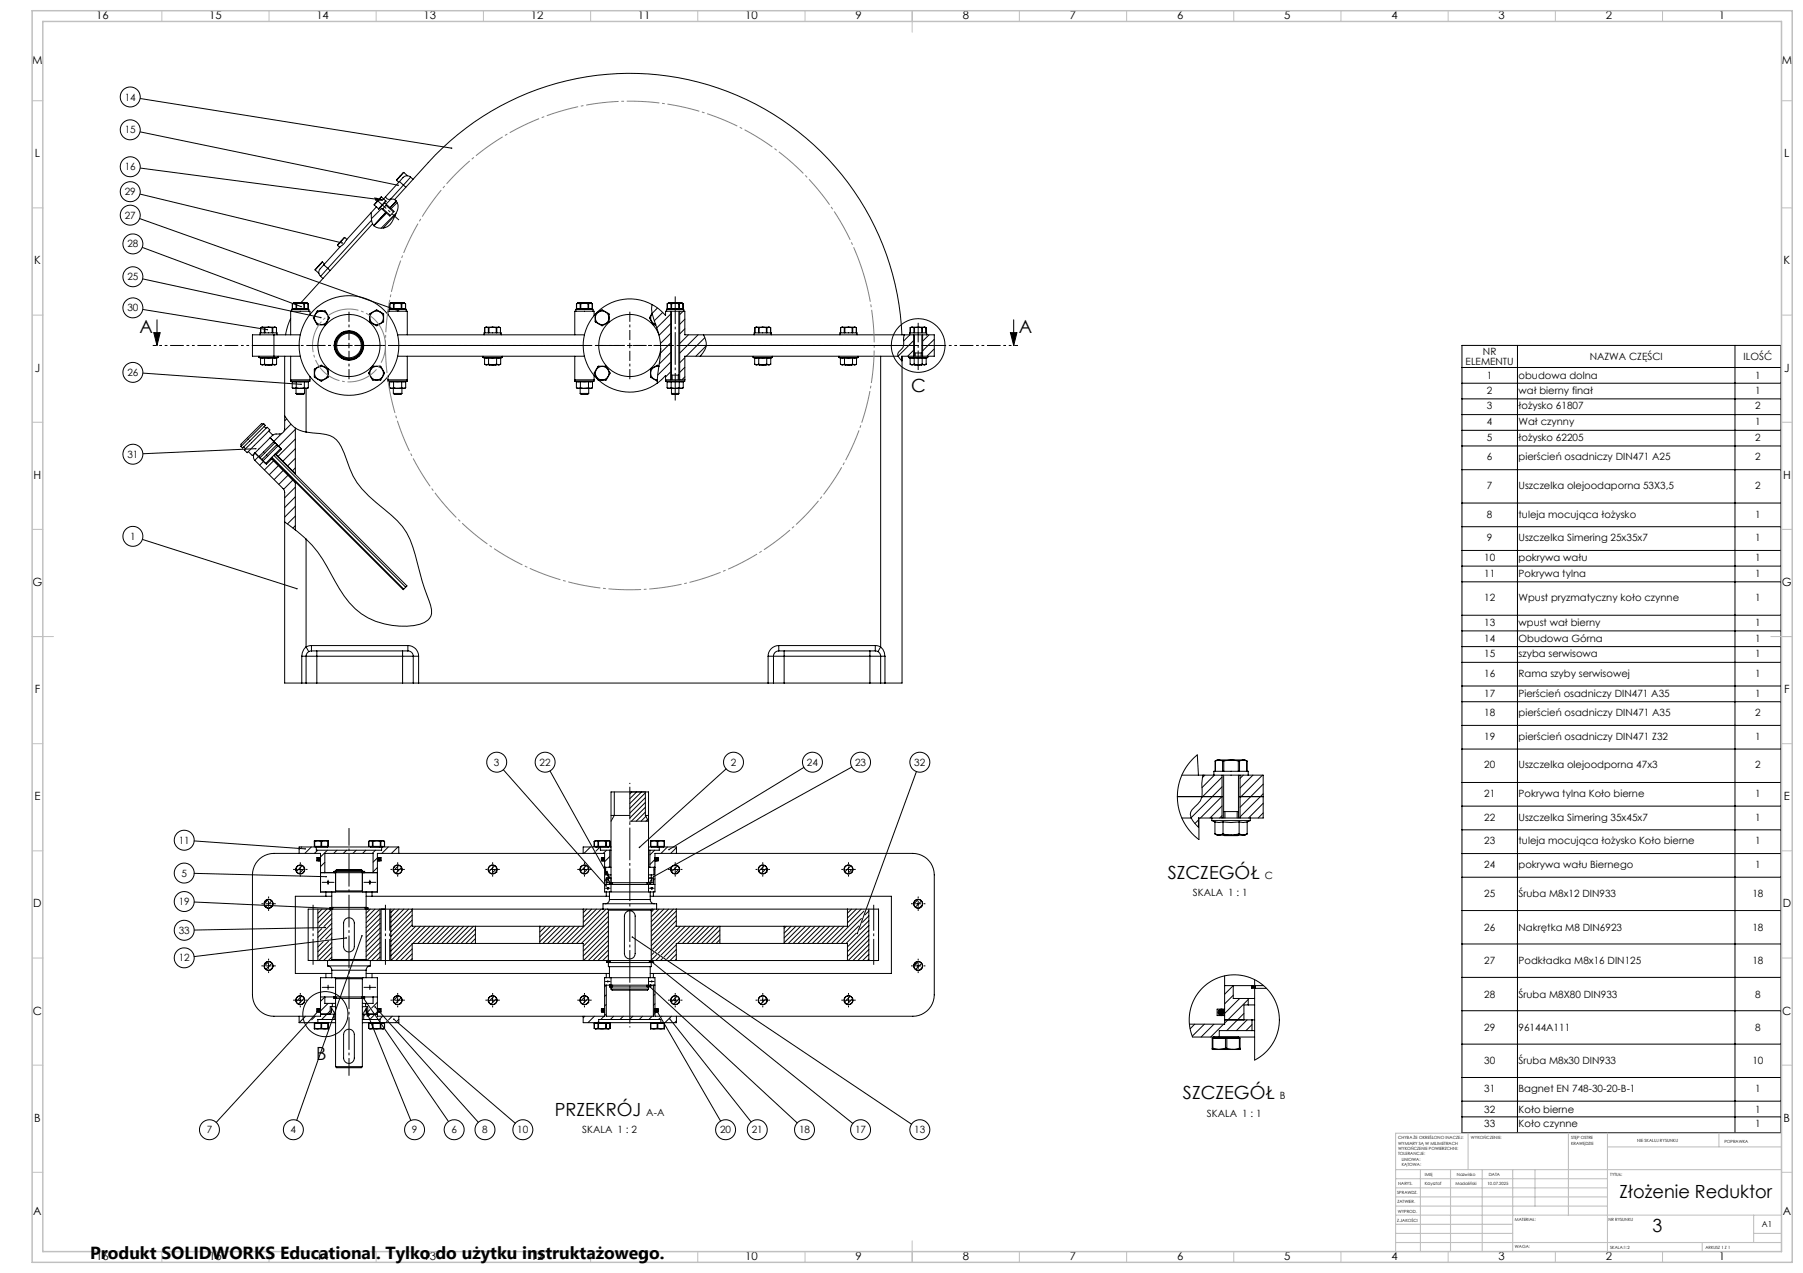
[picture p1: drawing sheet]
<svg xmlns="http://www.w3.org/2000/svg" width="841mm" height="594mm" viewBox="0 0 841 594" stroke-linecap="round" stroke-linejoin="round" font-family="sans-serif">
<g fill="none" stroke="#000" stroke-width=".47">
<path d="M65 46l146 23M65 62l121 24M65 78l114 15M65 91l95 22M173 99v4M175 96l1 1M175 92l4 1h-4zM176 97l-25 27M176 97h1M177 97l5 4 2-2-2-2M178 92l-3 4M178 97l-5 5"/>
<path d="M178 92l1 1M179 97l3 4M179 93l1 1M179 95l3 2M180 92l1 1h1M180 92l-1 1M180 94l-3 3M180 99l-6 6M180 96l4 3M180 95l-2 3M182 93h2M182 93l-2 2"/>
<path d="M184 93a251 251 0 0 1 26-27 127 127 0 0 1 134-21 127 127 0 0 1 77 111M184 93l1 1a7 7 0 0 1-1 8 6 6 0 0 1-4 4 6 6 0 0 1-6-2M185 99l-7 7M185 94l-3 3M185 84l1 1M185 95l-3 2M186 85l2 1M186 85l-6 7M187 82l-2 2M188 86l-6 7M188 86l1 1M188 80l-1 2"/>
<path d="M188 80l2 2M192 83a4 4 0 0 0-6 2M192 83l-4 3M192 83l1 1M65 102l121 43M66 115l74 28M157 115h1M161 111l-4 4M161 111l1 1M173 103l1 1M173 103l-20 22M174 104l-34 37"/>
<path d="M185 100l-6 6M67 130l83 18M147 126l2 2M150 129l1 1M150 122l-3 4M150 122l1 1M151 124a4 4 0 0 0-1 5M151 124l2 1M153 125l-3 4M153 125l1 1M67 144l58 10M72 155h3l-2 6z"/>
<path d="M73 149v12M121 156v-1h8v1M122 153h.1M122 153v2M122 153h3M122 153h1M123 153h1M123 153v2M124 153v2M125 153h-1M125 153h2M125 153h3"/>
<path d="M127 153h.1M127 153v2M128 156h-10v10h10M128 156v10M128 156h12M128 153h1M128 153h-1M129 153v2M129 153h.1M136 149l-3 7M136 145v-1h8v1M136 142h.1"/>
<path d="M136 144h.1M136 142h2M136 142v2M136 144h2M137 141h6M137 141h.1M137 141l-1 1M137 144h.1M137 144h6M138 142h.1M138 144h.1M138 142v2"/>
<path d="M138 142h4M138 144h4M142 142h.1M142 144h.1M142 142v2M142 142h2M142 144h2M143 144h.1M143 141l1 1M143 141h.1M144 142h.1M144 144h.1"/>
<path d="M144 142v2M145 147v-2h-9v11M148 145h4l2 3-2 4-4-1-2-3zM163 160v2M173 146l3-1 3 1v4l-3 2-3-2zM181 147v-2h9v11M181 145v-1h8v1M182 142h.1M182 142h2M182 142v2h2M182 141h7M182 141h.1"/>
<path d="M182 141v1M183 144h.1M183 144h5M184 142h.1M184 144h.1M184 142v2M184 142h3M184 144h3M185 156h88M187 142h.1M187 144h.1M187 142v2"/>
<path d="M187 142h2M187 144h2M188 144h.1M189 141v1M189 141h.1M189 142h.1M189 144h.1M189 142v2M226 156v-1h8v1M226 153h.1M226 153v2M227 153h1"/>
<path d="M227 153h3M227 153h-1M228 153h.1M228 153v2M230 153h1M230 153h-2M230 153h3M231 153h1M231 153v2M232 153v2M233 153h.1M233 153h-1"/>
<path d="M233 153v2M269 145v-1h8v1M269 142v2M269 142h.1M269 142h2M269 144h2M269 141h7M269 141h.1M270 141l-1 1M270 144h.1M270 144h5M271 142h.1"/>
<path d="M271 144h.1M271 142v2M271 142h3M271 144h3M274 144h1M274 142h1M274 142v2M275 142h1M275 142v2M275 144h1M275 144h.1M276 141v1"/>
<path d="M276 141h.1M276 142h.1M276 144h.1M276 142v2M277 147v-2h-9v11M278 147a22 22 0 0 0 1 30M278 146l3-1 3 1v4l-3 2-3-2zM294 160v2M304 142l6 5v-2h1M304 146l-1 2 2 3h1M304 142v4M304 142a22 22 0 0 0-26 4"/>
<path d="M304 146h.1M304 146a3 3 0 0 0 2 5M304 146l2 5M306 151l1 5M307 144l-3 2M307 156a15 15 0 0 0-23-6 15 15 0 0 0 3 24 15 15 0 0 0 21-11M307 156l1 7M309 146l-4 4M311 145v-1h8v1M311 145h8M311 142h.1M311 144h.1"/>
<path d="M311 142h2M311 142v2M311 144h2M312 141h6M312 141h.1M312 141l-1 1M312 144h.1M312 144h6M313 156l-5 4M313 151l-6 5M313 147l-7 6M313 145v32"/>
<path d="M313 142h.1M313 144h.1M313 142v2M313 142h4M313 144h4M317 142h.1M317 144h.1M317 142v2M317 145v32M317 142h2M317 144h2M318 144h.1"/>
<path d="M318 141l1 1M318 141h.1M319 142h.1M319 144h.1M319 142v2M319 145l-2 2M319 145v11h105M319 153l-2 3M319 149l-2 2M321 156l-4 4M326 156l-9 9M328 156a7 7 0 0 1-1 10"/>
<path d="M329 158l-9 8M352 156v-1h8v1M352 153h.1M352 153v2M353 153h1M353 153h3M353 153h-1M354 153h.1M354 153v2M356 153h1M356 153h3M356 153h-2"/>
<path d="M357 153h1M357 153v2M358 153v2M359 153h.1M359 153h-1M359 153v2M392 156v-1h8v1M392 153h.1M392 153v2M393 153h3M393 153h1M393 153h-1"/>
<path d="M394 153h.1M394 153v2M396 153h-2M396 153h1M396 153h3M397 153h1M397 153v2M398 153v2M399 153h.1M399 153h-1M399 153v2M422 156l-1 2a6 6 0 0 1-2 7v1"/>
<path d="M424 156v-1h8v1M424 156h8M424 156l-3 3M425 153h.1M425 153v2M425 153h3M425 153h1M426 159l-7 7M426 156v10M426 153h1M426 153v2M427 156v10"/>
<path d="M427 153v2M428 153h-1M428 153h2M428 153h3M430 153h.1M430 153v2M430 156v10M431 153h1M431 153h-1M432 153v2M432 153h.1M432 156h4v10h-3"/>
<path d="M433 156l-3 3M436 158l-6 6M471 155h3l-1 6zM473 149v12M67 174l73 5M118 161h22M121 167h1M121 167h9M121 166v1M122 167h1M122 170h.1M122 167v3"/>
<path d="M122 170h3M123 167h4M123 170h-1M123 170h2M123 167v3M124 170h3M125 170h3M127 167h2M127 170h-2M127 167v3M127 170h1M128 166h12"/>
<path d="M129 170h-1M129 167v3M130 167h-1M130 166v1M133 166v34a2.5 2.5 0 0 1-3 3h-3M136 178h.1M136 177h9M136 178h9M136 166v12M136 178h2M136 178v3M138 178h4"/>
<path d="M138 178v3M142 178h2M142 178v3M144 178v3M145 178h-1M145 176v2M147 172l3-2 3 2v4l-3 2-3-2zM162 161h2M174 171h4l1 3-2 3h-3l-2-3zM181 177h9M181 176v2M181 178h1"/>
<path d="M181 178h9M182 178h2M182 178v3M184 178h3M184 178v3M185 166h88M186 161h86M187 178h2M187 178v3M189 178v3M190 178h-1M190 166v12"/>
<path d="M225 167h1M225 167h9M225 166v1M226 167h2M226 170h1M226 167v3M227 170h3M228 167h4M228 170h-1M228 170h2M228 167v3M228 170h3"/>
<path d="M230 170h3M232 167h2M232 170h-2M232 167v3M232 170h1M234 170h-1M234 167v3M234 167h.1M234 166v1M268 178h1M268 178h9M268 166v12"/>
<path d="M269 178h2M269 178v3M271 178h3M271 178v3M274 178h2M274 178v3M276 178v3M277 178h-1M277 177v1M277 175v2h-9M279 171h4l2 3-2 3h-4l-2-3zM279 177a22 22 0 0 0 28 2"/>
<path d="M293 161h2M307 178h.1M307 177v2M307 171a3 3 0 0 0-3 3 3 3 0 0 0 3 3M307 171v6M307 171v-1l-4 2v4l4 2M307 171h.1M308 161h5M308 163l-1 8M310 177h.1M310 178h1M310 178v-3l-3 4"/>
<path d="M310 178h9M310 177h9M311 178h2M311 178v3M313 173l-3 3M313 169l-6 6M313 164l-6 6M313 160l-5 5M313 178h4M313 178v3M313 175h4M314 175v2"/>
<path d="M316 175v2M317 178h2M317 178v3M317 161h109M319 178v3M319 178h.1M319 177h.1M319 176l-1 1M319 171l-2 3M319 167l-2 2M329 161l-4 5M351 167h1"/>
<path d="M351 167h9M351 166v1M352 167h2M352 170h1M352 167v3M353 170h3M354 167h4M354 170h-1M354 170h2M354 167v3M354 170h3M356 170h3"/>
<path d="M358 167h2M358 170h-2M358 170h1M358 167v3M360 170h-1M360 167v3M360 167h.1M360 166v1M391 167h1M391 167h9M391 166v1M392 167h2"/>
<path d="M392 170h1M392 167v3M393 170h3M394 167h4M394 170h2M394 170h-1M394 167v3M394 170h3M396 170h3M398 167h2M398 170h-2M398 167v3"/>
<path d="M398 170h1M400 170h-1M400 167v3M400 167h.1M400 166v1M411 166v136M419 166l2 2v-2h3M419 166h-100v12M421 166v153h-8M424 167h1M424 166h9M424 167h9"/>
<path d="M424 166v1M425 167h1M425 170h.1M425 167v3M425 170h3M426 163l-3 3M426 167h4M426 170h-1M426 170h2M426 167v3M427 165h3M427 170h3"/>
<path d="M427 165v1M428 170h3M430 165v1M430 167h2M430 170h-2M430 167v3M430 170h1M430 161h6M432 170h-1M432 167v3M433 167h-1M433 166v1"/>
<path d="M436 163l-4 3M682 161h149v367h-149zM682 171h149M682 179h149M708 161v367M809 161v367M123 198l-11 10M123 198l1 1-11 10-1-1M123 198h-1l-10 9v1M123 199l1 1M133 194a14 14 0 0 0 10 8M134 195l-1 1"/>
<path d="M136 198l-4 3M136 181h1M137 181h3M138 200v21M138 181h.1M138 184h4M138 184h1h3M138 181v3M138 181h-1M138 181h2M140 181h3M142 181h-2"/>
<path d="M142 181h1M142 181v3M143 181v21M144 181h-1M182 181h1M183 181h2M183 181h.1M183 184h4M183 184h1h3M183 181v3M184 181h-1M184 181h1"/>
<path d="M185 181h3M187 181h-2M187 181h1M187 181v3M189 181h-1M269 181h1M270 181h3M271 181h.1M271 184h4M271 184h3h1M271 181v3M271 181h-1"/>
<path d="M271 181h2M273 181h2M274 181h-1M274 181h1M275 181v3M276 181h-1M311 181h1M312 181h3M313 181h-1M313 181h2M313 184h3h1M313 181v3"/>
<path d="M313 184h4M315 181h3M317 181v3M317 181h-2M317 181h1M319 181h-1M682 186h149M682 193h149M114 209h1M119 209l-52 3M121 203l4-4 1 2-11 10-1-1zM121 213l-2 2"/>
<path d="M121 213h.1M122 214l1 1M123 215l-2 2M125 201l2 2-9 10-2-2M126 204l5 6-2 2M127 214l61 61M127 214l-3 3-5-6a2.6 2.6 0 0 0 0 4l14 14v90h8M127 214l11 11M127 213l61 62M127 214h.1M127 206l1 1M128 215l-5 4"/>
<path d="M128 212l61 62M128 207l-7 7M128 212l62 61-1 1M129 212h.1M129 212l9 9M129 208h.1M129 207l-7 8M130 208l-7 7M130 217l-4 5M131 209l-7 7M131 202l-10 11M132 220l-4 4"/>
<path d="M138 218l-2 2M138 214l-4 3M138 209l-6 6M138 205l-8 8M138 200l-8 8M143 202h3a13 13 0 0 1 13 6l2 4a42 42 0 0 0 18 26 34 34 0 0 1 15 21l3 12 3 9a7 7 0 0 1-2 10 33 33 0 0 1-42-19l-3-7a48 48 0 0 0-10-12M682 201h149M682 208h149M682 219h149M134 222l-4 4M137 224l-5 4M138 225h.1"/>
<path d="M138 221h.1M138 236l-5 5M138 232l-5 5M138 227l-5 5M138 225v22M682 235h149M66 252l73 23M133 244l10 8M138 245l-1 1M138 241l-4 3M143 252v50M682 246h149"/>
<path d="M682 257h149M189 274l-1 1M682 264h149M682 271h149M682 287h149M682 294h149M141 306h2M141 319h2M141 306v13M143 306h5M143 319h5M143 302l-1 1-1 3"/>
<path d="M143 302l1 2M143 306v13M145 304a2.5 2.5 0 0 0-2 2M145 304h3M145 301v3M145 301l-2 1M145 301h45M148 304v2M148 306v13M148 306h40M148 319h40M148 304h40"/>
<path d="M188 304v2M188 306h5M188 319h5M188 304h2M188 306v13M190 304a2.4 2.4 0 0 1 3 2M190 301v3M190 301a5 5 0 0 1 5 5M193 306h2M193 319h2M193 306v13M195 319h163"/>
<path d="M195 306v13M358 306h3M358 319h3M358 306v13M361 306h5M361 319h5M361 306v13M363 304a2.4 2.4 0 0 0-2 2M363 304h3M363 301a5 5 0 0 0-5 5M363 301v3M363 301h45"/>
<path d="M366 304v2M366 306h40M366 319h40M366 304h40M366 306v13M406 304v2M406 306h5M406 304h2M406 319h5M406 306v13M408 304a2.5 2.5 0 0 1 3 2M408 301v3"/>
<path d="M408 301l3 1M411 302l1 2 1 2M411 306h2M411 302l-1 2M411 319h2M411 306v13M413 306v13M682 302h149M682 309h149M682 320h149M682 327h149M682 338h149"/>
<path d="M235 359l48 54M257 360l27 50M339 359l-41 36M375 358l-63 38M397 358l-92 51M567 355v5M567 355h.1M569 355h5M569 355h1M569 355h-2M570 355h1M570 355v5"/>
<path d="M571 355v5M574 355h-3M574 355h4M574 355h6M578 355h.1M578 355v5M580 355h2M580 355h-2M582 355v5M682 350h149M287 370v10l-2 3M294 370h7v10"/>
<path d="M295 370h-1M297 370l-3 3M299 370l-5 5M301 374l-7 8M301 370l-7 7M301 372l-7 7M301 377l-6 6M301 379l-4 4M427 360l-27 76M549 372h21M551 362h15M559 362l-1-10-3 4-3 5-2 5-1 6 1 6 2 6 3 4 4 4v-10"/>
<path d="M561 362v4a10 10 0 0 1-5 12l-1 2 1 2M562 362l-1 1M566 362v-2h16v2M566 362h16M566 362l-5 6M570 376l-6 6M570 372l-10 10M570 367l-14 15M570 363l-9 9M570 362v20M571 362v20M571 379h7"/>
<path d="M571 379v3M577 379v3M578 362v20M578 372h11M580 362l-2 1M582 362h7v20h-6M584 362l-6 6M589 362l-11 10M589 379l-2 3M589 375l-7 7M589 370l-11 11M589 366l-11 11"/>
<path d="M682 365h149M682 376h149M91 392l51 4M140 396h.1M141 395h-1M145 395l-3 3M147 393h.1M147 393l6-1v3M147 393v2M147 393h3M147 395h3M147 395h.1"/>
<path d="M147 395h6M148 395h30M148 395v2h30v-2M148 395h-8v3M148 397l-1 1M150 393h.1M150 395h.1M150 393v2M150 393h3M150 395h3M153 397l-3 3M153 395h.1"/>
<path d="M153 393h.1M153 393v2M157 397l-1 1M162 397l-2 1M166 397l-1 1M171 397l-2 1M172 393h.1M172 393h7M172 395h.1M172 393v2M172 393h2M172 395h2"/>
<path d="M173 395h.1M173 395h6M174 393h.1M174 395h.1M174 393v2M174 393h3M174 395h3M175 397l-1 1M177 393h1M177 395h1M177 393v2M178 393h1"/>
<path d="M178 395h1M178 393v2M178 395h8v3M179 395h.1M179 395h-6M179 393h.1M179 393v2M181 395l-3 3M186 395l-3 3M275 395l-3 3M277 393h.1M277 393h8"/>
<path d="M277 393v2h2M277 393h2M277 398h.1M278 395h.1M278 395h6M279 395h.1M279 393h.1M279 393v2M279 393h4M279 395h4M280 395l-2 2M280 395h5"/>
<path d="M280 395h-8v3M280 395v2h4M283 393h.1M283 395h.1M283 393v2M283 393h2M283 395h2M283 397l-2 1M284 395h.1M284 397h1M284 400l-2 2M284 397v8"/>
<path d="M285 395h.1M285 393v2M285 393h.1M285 380h9M301 380h2M301 380l2 3h-9M301 381l-2 2M302 382l-1 1M303 395h5M303 397h.1M303 397v8M303 393h1"/>
<path d="M303 393l7-1v3M303 393l1 2M304 393h3M304 395h3M304 393v2M304 395h.1M304 395h6M305 397l-2 2M307 393h.1M307 395h.1M307 393v2M307 393h3"/>
<path d="M307 395h3M308 395v2h-5M308 395h8v3M310 395h.1M310 393h.1M310 393v2M311 395l-3 3M316 396l-3 2M551 382h5M556 382l3 4v-4h6M559 383l-2 1M565 383l2 1"/>
<path d="M565 382h18M565 383h18M565 382v1M567 384h3M567 389l2 1M567 384v5M569 390h5M570 381l-1 1M570 384h8M570 389l-1 1M570 389l4 1M570 384v5"/>
<path d="M571 390h6M574 390h6M578 384h4M578 389l-4 1M578 384v5M578 389l2 1M582 389l-2 1M582 384v5M583 383l-1 1M583 382v1M682 398h149M682 387h149"/>
<path d="M91 408l61 1M125 420l-2 1M138 405h.1M139 406h2M140 404v3M141 404l-3 3M142 405l-2 3M149 400l-1 1M149 401l-1 1M150 400h-2v2h2M150 407h7M150 401l-1 1"/>
<path d="M150 412h6M152 407h-1M152 402l-2 2M152 418h3M152 418h-14v36h14M153 411v1M153 411v2M155 416v7h16M155 416h16M155 416h-3v2M156 407h-4v-9h22v9h-4M156 407h.1"/>
<path d="M156 407h1M157 406h12M157 407h12M157 407v9h-7v-18h-22a10 10 0 0 0-10 10v56a10 10 0 0 0 10 10h22v-18h2M157 416h12M157 407h-1M169 407h7M169 407v9h7v-18h106v18h1M169 407h.1M170 407h.1M170 407h-1M170 412h5"/>
<path d="M171 418h3M171 416h3v2M171 416v7M172 411l1 1M173 411v2M173 411l-1 1M174 418h109M176 405l-2 2M176 400l-2 2M176 400h2v2h-2M177 400l-1 1M177 401l-1 1"/>
<path d="M178 401l-1 1M184 405h.1M184 406h3M185 404v3M186 404l-2 2M187 405l-2 2M229 406h2M230 404v3M231 404l-3 3M231 407h.1M232 405l-3 3M271 405h.1"/>
<path d="M271 406h3M273 404v3M273 404l-2 3M274 405l-2 3M281 400v1M282 400l-1 1M282 401l-1 1M282 405h2M282 413h1M282 400h-1v2h1M282 407h1l1 3zM282 414h3"/>
<path d="M283 405v3h1M283 413h1M283 418h1M283 416h1M283 410l-1 1M283 416v2M283 412h2M283 414l1 1M284 412v-2v2M284 414v1M284 409l-1 1M284 408h1"/>
<path d="M284 408v2h1h-2v3M284 414l-1 1M284 420v1l-2 1M284 416h19M284 420h19M284 416v4M284 412h.1M284 413h.1M284 412v1M284 413h1M284 412h2M284 405h1"/>
<path d="M284 404v1M285 412h18M285 412v-42h18v42M285 413h18M285 413v3M286 412l-1 1M286 412v1M302 412v1M302 412h1M303 405h.1M303 408h1M303 413v3"/>
<path d="M303 413h.1M303 412h2M303 414h2M303 405h3M303 412l1-2v2M303 420l1 1 1 1M303 418h2M303 416h2M303 416v4M303 413h2M303 412h.1M303 412v1"/>
<path d="M304 414v1M304 408v2h-1h2v3M305 416h1v-18h120a10 10 0 0 1 10 10v56a10 10 0 0 1-10 10h-120v-18h-1M305 416v2M305 413h1M305 418h111v36h-111M305 405v3h-1M306 410l-1 1M306 406h-1M306 400h1v2h-1M306 400l-3 3M307 400l-1 1"/>
<path d="M307 401l-1 1M313 405h.1M314 406h2M315 404v3M316 404l-3 3M317 405l-2 3M355 406h2M356 404v3M357 404l-3 2M357 407h.1M358 405l-3 3M395 406h2"/>
<path d="M396 404v3M397 404l-3 3M397 407h.1M398 405l-3 3M428 420l-2 2M682 409h149M91 421l64 2M124 422h3M125 423h-1M125 420v3M127 420l-1 2M127 423l-1 1"/>
<path d="M127 423h.1M148 424v24M150 433l-2 2M150 424l-2 2M151 439l-3 3M152 433l-61 1M152 424l-4 4M153 439l-5 5M155 424h16M155 424h-11v24h9M155 424v24M155 426l-6 6"/>
<path d="M155 429l-4 3M155 431l-7 6M155 433l-6 6M155 435l-3 3M155 438h-1M155 440l-7 6M155 424l-7 7M155 423h-1v1M155 423v1M161 429a2.5 2.5 0 0 1 3-1 2.5 2.5 0 0 1 1 3v11a2.5 2.5 0 0 1-2 2 2.5 2.5 0 0 1-3-2v-11zM162 438l-71 8M169 437l-31 86"/>
<path d="M170 424v-1h2v1M171 424v24M171 424h21M171 431l6-7v24M171 423l-1 1M171 423v1M172 424h-1M173 424l-2 2M175 424l-4 4M177 426l-6 7M177 429l-6 6M177 431l-6 6"/>
<path d="M177 433l-6 7M177 435l-6 7M177 438l-6 6M177 440l-6 6M178 424v24M182 424v24M184 424l-2 2M186 424l-4 4M188 424l-6 6M191 424l-9 9M192 424h80M192 424v8h30"/>
<path d="M192 425l-10 10M192 427l-10 10M192 432l-10 10M192 429l-10 10M194 432l-12 12M196 432l-14 14M198 432l-16 16M201 432l-8 8M203 432l-8 8M205 432l-8 8M207 432l-8 8M210 432l-8 8"/>
<path d="M212 432l-8 8M214 432l-8 8M216 432l-8 8M219 432l-8 8M221 432l-8 8M222 432h30M222 432v8M222 433l-7 7M222 436l-5 4M222 438l-2 2M252 432v8M252 432v1"/>
<path d="M254 432l-2 3M257 432l-5 5M259 432l-7 7M261 432l-8 8M263 432l-8 8M266 432l-8 8M268 432l-8 8M270 432l-8 8M272 424h9M272 424v8h-20M274 424l-2 2M276 424l-4 4"/>
<path d="M278 424l-6 6M280 424l-16 16M281 424v-2h25v2M281 424h25M283 424l-16 16M283 424l1 1M284 425h20M284 425v23M284 425l-15 15M284 428l-13 12M284 430l-12 12M284 432l-12 12"/>
<path d="M284 434l-12 12M284 437l-12 11M284 439l-10 9M292 426a2.5 2.5 0 0 1 3-1 2.5 2.5 0 0 1 1 2v18a2.5 2.5 0 0 1-2 2 2.5 2.5 0 0 1-3-2v-18zM295 437l130 88M304 425v23M304 424v1M305 424l-1 2M306 424h9M307 424l-3 4M310 424l-6 6M312 424l-8 8"/>
<path d="M314 424l-10 11M315 424h80M315 424v8h21M315 425l-11 12M315 427l-11 12M315 430l-11 11M315 432l-11 11M317 432l-11 12M320 432l-13 13M322 432l-14 14M324 432l-8 8M326 432l-8 8"/>
<path d="M329 432l-8 8M331 432l-8 8M333 432l-8 8M335 432l-8 8M336 432h30M336 432v8M336 434l-6 6M336 436l-4 4M336 438l-2 2M366 432v8M367 432l-1 1M369 432l-3 3"/>
<path d="M371 432l-5 6M373 432l-7 8M376 432l-8 8M378 432l-8 8M380 432l-8 8M382 432l-8 8M385 432l-8 8M387 432l-8 8M389 432l-8 8M391 432l-8 8M394 432l-8 8M395 424h15v24h-15"/>
<path d="M395 424v8h-29M397 424l-2 2M399 424l-4 4M399 435l-4 5M401 432l-9 8M402 424l-7 7M402 429l-12 11M403 425l-15 15M405 424v24M405 425l-2 2M405 427l-3 3M405 430l-4 4"/>
<path d="M405 432l-10 10M405 434l-10 10M405 436l-10 10M405 439l-9 9M427 422h3M428 420v3M430 420l-3 3M430 423h.1M430 422l-1 2M682 425h149M124 450h.1M124 451h3"/>
<path d="M125 449v3M125 449l-2 2M127 450l-3 2M127 451l-1 2M152 456h3M152 454h3M152 454v2M153 451h1l1 2M153 451h20M153 448h20M153 448v3M153 460v2"/>
<path d="M155 448h-1M155 456h16M155 453h16M155 448h16M155 453v3M155 447l-2 1M155 442l-6 6M155 444l-4 4M156 456l1 1M157 457h12M157 457v8M169 457v8"/>
<path d="M170 456l-1 1M171 456h3M171 454h3M171 453v3M173 460v2M173 451h-2v2M173 448v3M173 448h19M174 456h2v18h106v-18h1M174 454v2M174 454h109M177 442l-6 6"/>
<path d="M177 444l-4 4M177 447l-1 1M192 448h80M192 441l-7 7M192 443l-5 5M192 445l-3 3M192 447l-1 1M222 440h30M222 440h-30v8M252 440h20v8M272 448h12M282 460h1"/>
<path d="M282 458h3M283 460h-1M283 460h1M283 456h1M283 454h1M283 454v2M283 460v14h22v-14M283 448v1h2M284 458h.1M284 448l-1 1M284 448h20M284 449h20v2h-20z"/>
<path d="M284 441l-7 7M284 443l-5 5M284 446l-3 2M284 448h-1M284 456h19M284 451v5M284 460h.1M284 460h1M285 449h-1M285 448l-1 1M285 448v1M285 460h18"/>
<path d="M285 460h-1M285 456v4M286 460h-1M286 460v1M302 460v1M302 460h.1M303 456v4M303 460h.1M303 448v1M303 449h2M303 458h2M303 460h-1"/>
<path d="M303 456h2M303 454h2M303 451v5M303 460h2M304 448h11M304 448l-1 1M304 449l94 75M304 449h-1M304 458h.1M304 448h.1M305 449h.1M305 448v1"/>
<path d="M305 454v2M305 460h1M305 445l-1 1M305 460h.1M306 445l-2 3M308 446l-2 2M309 447l-1 1M310 448h.1M315 448h80M315 441l-5 6M315 443l-4 4M315 445l-2 3"/>
<path d="M315 448h.1M336 440h30M336 440h-21v8M366 440h29v8M405 441l-7 7M405 443l-5 5M405 445l-3 3M405 448h.1M427 450h.1M427 451h3M428 449v3M428 449l-2 2"/>
<path d="M430 450l-3 2M430 452l-1 1M571 455v23h-16M571 460h4M575 460h9M575 460l-4 4M575 460v6h7M584 460v1h2v-1M584 460h1M584 460h.1M585 460l-1 1M585 460h4"/>
<path d="M585 457v3M682 440h149M682 456h149M139 467h2M140 477h8M140 474v3M140 465v3M141 465l-3 2M142 468h.1M142 466l-3 3M143 474l-3 3M147 480h.1"/>
<path d="M147 480h3M147 477v3h6M147 477h3M147 477v3M147 477h.1M147 477h6M147 474l-2 2M148 477h9M149 472l-48 52M149 471l-1 1M149 471h.1M149 471v1"/>
<path d="M150 471h-2v1h2M150 473h6M150 465h2M150 480h.1M150 477h.1M150 477v3M150 480h3M150 477h3M150 461h6M152 465h4M152 465l-2 2M152 465v3h3"/>
<path d="M153 477h.1M153 477h-6M153 480h.1M153 477v3M153 468l-3 4M154 472l-4 4M155 473v-3l1 3M155 468h2M155 470h2M155 470h-1v3M155 468v2M156 465h.1"/>
<path d="M156 466h.1M156 465v1M156 465h1M156 473h1M156 476h1M156 474l-1 1M156 473v3M156 476h-8v1M157 465h12M157 466h12M157 466v32M157 465l-1 1"/>
<path d="M157 466h.1M157 465v1h-1M169 465v1h1M169 465h.1M169 477h8M169 473h1M169 476h1M169 468h2M169 470h2M169 466v32M169 465h1M169 466l40 57"/>
<path d="M170 465l-1 1M170 473l1-3v3M170 476h7v1M170 473v3M170 473h6M170 465h4M170 465h.1M170 466h.1M170 465v1M170 461h5M170 473v1M171 471l1 3h-1z"/>
<path d="M171 470h1v3M171 468v2M171 471l21 52M171 468v1M172 480h.1M172 480h7M172 477h.1M172 477v3M172 480h2M172 477h2M173 471l-1 1M173 477h.1"/>
<path d="M173 477h6M173 477h4M174 480h.1M174 477h.1M174 477v3M174 480h3M174 477h3M174 465v3h-3M174 465h2M174 474l-1 1M175 470l48 54M176 471h2v1h-2l-1 1"/>
<path d="M176 468l-3 2M177 471h.1M177 477h2M177 480h1M177 477h1M177 477v3M177 471v1M178 480h1M178 477v3M178 477h1M178 474l-1 2M179 477h.1"/>
<path d="M179 480h.1M179 477v3M180 477h.1M183 474l-2 2M184 476l56 48M184 467h3M185 477h-1M185 465v3M186 465l-3 2M186 476h-1M186 474v3h-9M187 468h-1"/>
<path d="M187 466l-3 2M228 466h.1M229 467h2M230 465v3M230 465l-2 2M232 466l-3 3M271 467h3M272 474v3h7M273 465v3M273 474l-1 1M273 465l-2 2M274 468h.1"/>
<path d="M274 466l-2 3M277 480h.1M277 480h8M277 477h.1M277 477v3M277 480h2M277 477h2M277 474l-3 3M278 477h.1M278 477h6M279 480h.1M279 477h.1"/>
<path d="M279 477v3M279 480h4M279 477h4M279 477h29M279 477v-1h29v1M281 471h.1M282 471l-1 1M282 474l-2 2M282 472h.1M282 471h-1v1h1M283 477h.1M283 480h.1"/>
<path d="M283 477v3M283 473l-1 1M283 469h-1M283 464l-1 1M283 480h2M283 477h2M284 477h.1M284 460h2M285 477h.1M285 480h.1M285 477v3M285 461h18"/>
<path d="M285 461l1 1h16l1-1M286 474l-1 2M291 474l-2 2M295 474l-1 2M300 474l-2 2M302 460h1M303 460l69 64M303 480h1M304 480h3M304 477l-1 3h7M304 477h3M304 477v3"/>
<path d="M304 477h.1M304 477h6M304 474l-1 2M306 473l-1 1M306 468l-1 1M306 464l-1 1M306 471h1v1h-1M306 472h.1M306 472l30 51M307 480h.1M307 477h.1M307 477v3"/>
<path d="M307 471l-1 1M307 480h3M307 477h3M307 471v1M308 475l-1 1M309 474h.1M310 477h.1M310 477h-6M310 480h.1M310 477v3M312 475l38 48M313 474l-3 3"/>
<path d="M314 467h2M315 465v3M316 476l-1 1M316 474v3h-8M316 465l-3 3M317 468h.1M317 466l-3 3M354 466h.1M355 467h2M356 465v3M358 466l-3 2M394 466h.1"/>
<path d="M395 467h2M396 465v3M397 465l-3 3M398 466l-3 3M557 478l-2 2M562 478l-6 6M566 478l-6 6M569 471l-1 1M570 471l-2 2M571 471l-2 2M571 478l-6 6M571 472l-2 2"/>
<path d="M571 476h13M571 471h-3v3h3M571 472l-1 2M575 464l-4 4M578 466l-7 7M580 473l-8 8M582 476l-5 5M582 466h3M582 469h3M582 466l-11 11M582 466v3M582 469h-2v7"/>
<path d="M584 476h1M584 478l-3 3M584 476v5M585 461v34l4-3 4-4 2-5 2-5v-5l-2-5-3-5-3-3-4-3-6-2h-7l-7 3-6 5-3 6-1 4v4l1 7h13M585 461h6M586 461h-1M586 460l-1 1M682 472h149M157 498h12M161 481a2.5 2.5 0 0 1 3-1 2.5 2.5 0 0 1 1 3v11a2.5 2.5 0 0 1-2 2 2.5 2.5 0 0 1-3-2v-11zM565 489h1M566 489l2 1 4-1"/>
<path d="M566 484v6h12v-1M566 484v5M566 484h6M566 484h.1M566 484h12M569 484h16M572 489h.1M572 484h.1M572 484v5M572 489l4 1 2-1M572 484h6M578 484h.1"/>
<path d="M578 489h.1M578 484v5M584 481h1M584 481h-15v3M682 487h149M682 503h149M682 514h149M682 521h149"/>
<circle cx="61" cy="45" r="5"/>
<circle cx="61" cy="61" r="5"/>
<circle cx="61" cy="78" r="5"/>
<circle cx="61" cy="89" r="5"/>
<circle cx="61" cy="100" r="5"/>
<circle cx="62" cy="114" r="5"/>
<circle cx="62" cy="129" r="5"/>
<circle cx="62" cy="144" r="5"/>
<circle cx="150" cy="148" r="3"/>
<circle cx="176" cy="148" r="3"/>
<circle cx="281" cy="148" r="3"/>
<circle cx="62" cy="174" r="5"/>
<circle cx="150" cy="174" r="3"/>
<circle cx="163" cy="161" r="7"/>
<circle cx="163" cy="161" r="23"/>
<circle cx="163" cy="161" r="6"/>
<circle cx="163" cy="161" r="15"/>
<circle cx="176" cy="174" r="3"/>
<circle cx="281" cy="174" r="3"/>
<circle cx="428" cy="161" r="13"/>
<circle cx="62" cy="212" r="5"/>
<circle cx="62" cy="250" r="5"/>
<circle cx="232" cy="356" r="5"/>
<circle cx="254" cy="356" r="5"/>
<circle cx="342" cy="356" r="5"/>
<circle cx="379" cy="356" r="5"/>
<circle cx="401" cy="356" r="5"/>
<circle cx="429" cy="356" r="5"/>
<circle cx="86" cy="392" r="5"/>
<circle cx="86" cy="407" r="5"/>
<circle cx="140" cy="406" r="2.1"/>
<circle cx="140" cy="406" r="2"/>
<circle cx="149" cy="401" r=".7"/>
<circle cx="177" cy="401" r=".8"/>
<circle cx="185" cy="406" r="2.1"/>
<circle cx="185" cy="406" r="2"/>
<circle cx="230" cy="406" r="2.1"/>
<circle cx="230" cy="406" r="2"/>
<circle cx="273" cy="406" r="2.1"/>
<circle cx="273" cy="406" r="2"/>
<circle cx="281" cy="401" r=".7"/>
<circle cx="306" cy="401" r=".7"/>
<circle cx="315" cy="406" r="2.1"/>
<circle cx="315" cy="406" r="2"/>
<circle cx="356" cy="406" r="2.1"/>
<circle cx="356" cy="406" r="2"/>
<circle cx="396" cy="406" r="2"/>
<circle cx="396" cy="406" r="2.1"/>
<circle cx="86" cy="421" r="5"/>
<circle cx="86" cy="434" r="5"/>
<circle cx="125" cy="422" r="2.1"/>
<circle cx="125" cy="422" r="2"/>
<circle cx="428" cy="422" r="2.1"/>
<circle cx="428" cy="422" r="2"/>
<circle cx="86" cy="447" r="5"/>
<circle cx="125" cy="451" r="2.1"/>
<circle cx="125" cy="451" r="2"/>
<circle cx="428" cy="451" r="2.1"/>
<circle cx="428" cy="451" r="2"/>
<circle cx="140" cy="467" r="2.1"/>
<circle cx="140" cy="467" r="2"/>
<circle cx="149" cy="471" r=".7"/>
<circle cx="152" cy="473" r="11"/>
<circle cx="177" cy="471" r=".8"/>
<circle cx="185" cy="467" r="2.1"/>
<circle cx="185" cy="467" r="2"/>
<circle cx="230" cy="467" r="2.1"/>
<circle cx="230" cy="467" r="2"/>
<circle cx="273" cy="467" r="2.1"/>
<circle cx="273" cy="467" r="2"/>
<circle cx="281" cy="471" r=".8"/>
<circle cx="306" cy="471" r=".7"/>
<circle cx="315" cy="467" r="2.1"/>
<circle cx="315" cy="467" r="2"/>
<circle cx="356" cy="467" r="2.1"/>
<circle cx="356" cy="467" r="2"/>
<circle cx="396" cy="467" r="2"/>
<circle cx="396" cy="467" r="2.1"/>
<circle cx="570" cy="472" r="1.5"/>
<circle cx="98" cy="527" r="5"/>
<circle cx="137" cy="527" r="5"/>
<circle cx="193" cy="527" r="5"/>
<circle cx="212" cy="527" r="5"/>
<circle cx="226" cy="527" r="5"/>
<circle cx="244" cy="527" r="5"/>
<circle cx="338" cy="527" r="5"/>
<circle cx="353" cy="527" r="5"/>
<circle cx="375" cy="527" r="5"/>
<circle cx="401" cy="527" r="5"/>
<circle cx="429" cy="527" r="5"/>
</g>
<path d="M179 156a17 17 0 0 0-28-7 17 17 0 0 0 7 29 17 17 0 0 0 21-21v-1" fill="none" stroke="#808080" stroke-width=".47" stroke-dasharray="15.2 1.3 1.3 1.3" stroke-dashoffset="1.8" stroke-linecap="butt"/>
<path d="M403 128a114 114 0 0 0-191-46 114 114 0 0 0 52 189 114 114 0 0 0 140-137l-1-6" fill="none" stroke="#808080" stroke-width=".47" stroke-dasharray="15.2 1.3 1.3 1.3" stroke-dashoffset="1.9" stroke-linecap="butt"/>
<g fill="none" stroke="#000" stroke-width=".47" stroke-dasharray="15.2 1.3 1.3 1.3" stroke-linecap="butt">
<path d="M125 419v-1M138 406h-1M140 403v-1M140 408v1M183 406h-1M185 403v-1M185 408v1M188 406h1M227 406h-1M230 403v-1M230 408v1M232 406h1"/>
<path d="M270 406h-1M273 403v-1M273 408v1M275 406h1M315 403v-1M315 408v1M317 406h1M353 406h-1M356 403v-1M356 408v1M358 406h1M393 406h-1"/>
<path d="M396 403v-1M396 408v1M398 406h1M428 419v-1M123 422h-1M125 424v1M128 422h1M426 422h-1M428 424v1M431 422h1M123 451h-1M125 448v-1"/>
<path d="M125 453v1M128 451h1M426 451h-1M428 448v-1M428 453v1M431 451h1M138 467h-1M140 464v-1M140 469v1M183 467h-1M185 464v-1M185 469v1"/>
<path d="M188 467h1M227 467h-1M230 464v-1M230 469v1M232 467h1M270 467h-1M273 464v-1M273 469v1M275 467h1M315 464v-1M315 469v1M317 467h1"/>
<path d="M353 467h-1M356 464v-1M356 469v1M358 467h1M393 467h-1M396 464v-1M396 469v1M398 467h1"/>
</g>
<path d="M163 502v-116" fill="none" stroke="#000" stroke-width=".47" stroke-dasharray="15.2 1.3 1.3 1.3" stroke-dashoffset="7" stroke-linecap="butt"/>
<path d="M294 365v114" fill="none" stroke="#000" stroke-width=".47" stroke-dasharray="15.2 1.3 1.3 1.3" stroke-dashoffset="-1.8" stroke-linecap="butt"/>
<path d="M180 422v28M408 422v28" fill="none" stroke="#000" stroke-width=".47" stroke-dasharray="15.2 1.3 1.3 1.3" stroke-dashoffset="3.1" stroke-linecap="butt"/>
<path d="M146 422v28" fill="none" stroke="#000" stroke-width=".47" stroke-dasharray="15.2 1.3 1.3 1.3" stroke-dashoffset="3.2" stroke-linecap="butt"/>
<path d="M475 161h-404" fill="none" stroke="#000" stroke-width=".47" stroke-dasharray="6.3 1.3 1.3 1.3 1.3 1.3" stroke-dashoffset="4.6" stroke-linecap="butt"/>
<path d="M182 424v24" fill="none" stroke="#000" stroke-width=".47" stroke-dasharray="15.2 1.3 1.3 1.3" stroke-dashoffset="5.1" stroke-linecap="butt"/>
<path d="M163 159v-14M294 159v-14M160 161h-13M163 164v13M165 161h14M291 161h-13M294 164v13M296 161h14" fill="none" stroke="#000" stroke-width=".47" stroke-dasharray="15.2 1.3 1.3 1.3" stroke-dashoffset="10.5" stroke-linecap="butt"/>
<path d="M428 173v-22" fill="none" stroke="#000" stroke-width=".47" stroke-dasharray="15.2 1.3 1.3 1.3" stroke-dashoffset="6.1" stroke-linecap="butt"/>
<path d="M315 138v49" fill="none" stroke="#000" stroke-width=".47" stroke-dasharray="15.2 1.3 1.3 1.3" stroke-dashoffset="2.4" stroke-linecap="butt"/>
<path d="M175 92l11 11" fill="none" stroke="#000" stroke-width=".47" stroke-dasharray="15.2 1.3 1.3 1.3" stroke-dashoffset="7.8" stroke-linecap="butt"/>
<g fill="none" stroke="#c0c0c0" stroke-width=".47">
<path d="M75 5v5M125 5v5M175 5v5M225 5v5M275 5v5M325 5v5M375 5v5M425 5v10M475 5v5M525 5v5M575 5v5M625 5v5"/>
<path d="M675 5v5M725 5v5M775 5v5M15 47h5M831 47h5M15 97h5M831 97h5M15 147h5M831 147h5M15 197h5M831 197h5M15 247h5"/>
<path d="M831 247h5M15 297h10M826 297h10M15 347h5M831 347h5M15 397h5M831 397h5M15 447h5M831 447h5M15 497h5M831 497h5M15 547h5"/>
<path d="M831 547h5M425 579v10M75 584v5M125 584v5M175 584v5M225 584v5M275 584v5M325 584v5M375 584v5M475 584v5M525 584v5M575 584v5"/>
<path d="M625 584v5M675 584v5M725 584v5M775 584v5"/>
</g>
<g fill="none" stroke="#c0c0c0" stroke-width=".5">
<path d="M685 529v17M732 529v38M750 529v55M750 535h81M802 529v6M831 529h-180v55M651 546h180M651 559h99M651 554h99M651 550h99M663 546v38M677 546v38"/>
<path d="M691 546v38M706 546v38M716 546v17M651 580h180M651 563h99M651 576h55M651 571h55M651 567h180M794 580v4M818 576h13M818 567v13"/>
</g>
<path d="M15 5h821v584h-821zM20 10h811v574h-811z" fill="none" stroke="#c0c0c0" stroke-width=".7"/>
<g fill="#000">
<path d="M471 155h3l-1 6zM72 155h3l-2 6z"/>
<path d="M119 209l1 1zM138 274l1 1zM149 148h1zM140 143h1zM140 179l1 1v-1zM175 92l4 1h-4zM159 113l1 1zM185 86l1 1zM124 154h1zM210 69h1z"/>
<path d="M148 471l1 1zM142 396h1zM183 475l1 1zM312 475l1 1zM312 396v1zM298 395v1zM169 436v1zM400 435v1v-1zM151 433h1zM306 471l1 1zM169 465l1 1zM161 438h1zM282 407h1l1 3zM171 471l1 3h-1zM282 413l1 1zM154 424h1z"/>
</g>
<g font-size="8.5">
<text x="65" y="155">A</text>
<text x="475" y="155">A</text>
<text x="425" y="183">C</text>
<text x="545" y="410">SZCZEGÓŁ</text>
<text x="147" y="494">B</text>
<text x="552" y="513">SZCZEGÓŁ</text>
<text x="259" y="521">PRZEKRÓJ</text>
<text x="755" y="559">Złożenie Reduktor</text>
<text x="771" y="575">3</text>
</g>
<text font-size="8.2" x="42" y="587">Produkt SOLIDWORKS Educational. Tylko do użytku instruktażowego.</text>
<g font-size="5.3">
<text x="45" y="9">16</text>
<text x="98" y="9">15</text>
<text x="148" y="9">14</text>
<text x="198" y="9">13</text>
<text x="248" y="9">12</text>
<text x="298" y="9">11</text>
<text x="348" y="9">10</text>
<text x="399" y="9">9</text>
<text x="449" y="9">8</text>
<text x="499" y="9">7</text>
<text x="549" y="9">6</text>
<text x="599" y="9">5</text>
<text x="649" y="9">4</text>
<text x="699" y="9">3</text>
<text x="749" y="9">2</text>
<text x="802" y="9">1</text>
<text x="15" y="30">M</text>
<text x="831" y="30">M</text>
<text x="16" y="73">L</text>
<text x="832" y="73">L</text>
<text x="16" y="123">K</text>
<text x="832" y="123">K</text>
<text x="16" y="173">J</text>
<text x="832" y="173">J</text>
<text x="16" y="223">H</text>
<text x="832" y="223">H</text>
<text x="15" y="273">G</text>
<text x="831" y="273">G</text>
<text x="16" y="323">F</text>
<text x="832" y="323">F</text>
<text x="16" y="373">E</text>
<text x="832" y="373">E</text>
<text x="16" y="423">D</text>
<text x="832" y="423">D</text>
<text x="15" y="473">C</text>
<text x="831" y="473">C</text>
<text x="16" y="523">B</text>
<text x="832" y="523">B</text>
<text x="16" y="567">A</text>
<text x="832" y="567">A</text>
<text x="45" y="588">16</text>
<text x="98" y="588">15</text>
<text x="148" y="588">14</text>
<text x="198" y="588">13</text>
<text x="248" y="588">12</text>
<text x="298" y="588">11</text>
<text x="348" y="588">10</text>
<text x="399" y="588">9</text>
<text x="449" y="588">8</text>
<text x="499" y="588">7</text>
<text x="549" y="588">6</text>
<text x="599" y="588">5</text>
<text x="649" y="588">4</text>
<text x="699" y="588">3</text>
<text x="749" y="588">2</text>
<text x="802" y="588">1</text>
</g>
<g font-size="4.7">
<text x="58" y="47">14</text>
<text x="58" y="62">15</text>
<text x="58" y="79">16</text>
<text x="58" y="91">29</text>
<text x="58" y="102">27</text>
<text x="59" y="115">28</text>
<text x="59" y="131">25</text>
<text x="59" y="145">30</text>
<text x="692" y="166">NR</text>
<text x="742" y="168">NAZWA CZĘŚCI</text>
<text x="813" y="168">ILOŚĆ</text>
<text x="684" y="170">ELEMENTU</text>
<text x="59" y="175">26</text>
<text x="694" y="177">1</text>
<text x="708" y="177">obudowa dolna</text>
<text x="819" y="177">1</text>
<text x="694" y="184">2</text>
<text x="708" y="184">wał bierny finał</text>
<text x="819" y="184">1</text>
<text x="694" y="191">3</text>
<text x="708" y="191">łożysko 61807</text>
<text x="819" y="191">2</text>
<text x="694" y="198">4</text>
<text x="708" y="198">Wał czynny</text>
<text x="819" y="198">1</text>
<text x="694" y="206">5</text>
<text x="708" y="206">łożysko 62205</text>
<text x="819" y="206">2</text>
<text x="59" y="214">31</text>
<text x="694" y="215">6</text>
<text x="708" y="215">pierścień osadniczy DIN471 A25</text>
<text x="819" y="215">2</text>
<text x="694" y="228">7</text>
<text x="708" y="228">Uszczelka olejoodaporna 53X3,5</text>
<text x="819" y="228">2</text>
<text x="694" y="241">8</text>
<text x="708" y="241">tuleja mocująca łożysko</text>
<text x="819" y="241">1</text>
<text x="61" y="252">1</text>
<text x="694" y="253">9</text>
<text x="708" y="253">Uszczelka Simering 25x35x7</text>
<text x="819" y="253">1</text>
<text x="692" y="262">10</text>
<text x="708" y="262">pokrywa wału</text>
<text x="819" y="262">1</text>
<text x="692" y="269">11</text>
<text x="708" y="269">Pokrywa tylna</text>
<text x="819" y="269">1</text>
<text x="692" y="281">12</text>
<text x="708" y="281">Wpust pryzmatyczny koło czynne</text>
<text x="819" y="281">1</text>
<text x="692" y="292">13</text>
<text x="708" y="292">wpust wał bierny</text>
<text x="819" y="292">1</text>
<text x="692" y="300">14</text>
<text x="708" y="300">Obudowa Górna</text>
<text x="819" y="300">1</text>
<text x="692" y="307">15</text>
<text x="708" y="307">szyba serwisowa</text>
<text x="819" y="307">1</text>
<text x="692" y="316">16</text>
<text x="708" y="316">Rama szyby serwisowej</text>
<text x="819" y="316">1</text>
<text x="692" y="325">17</text>
<text x="708" y="325">Pierścień osadniczy DIN471 A35</text>
<text x="819" y="325">1</text>
<text x="692" y="334">18</text>
<text x="708" y="334">pierścień osadniczy DIN471 A35</text>
<text x="819" y="334">2</text>
<text x="692" y="345">19</text>
<text x="708" y="345">pierścień osadniczy DIN471 Z32</text>
<text x="819" y="345">1</text>
<text x="230" y="357">3</text>
<text x="252" y="357">22</text>
<text x="341" y="357">2</text>
<text x="376" y="357">24</text>
<text x="399" y="357">23</text>
<text x="426" y="357">32</text>
<text x="692" y="359">20</text>
<text x="708" y="359">Uszczelka olejoodporna 47x3</text>
<text x="819" y="359">2</text>
<text x="692" y="372">21</text>
<text x="708" y="372">Pokrywa tylna Koło bierne</text>
<text x="819" y="372">1</text>
<text x="692" y="383">22</text>
<text x="708" y="383">Uszczelka Simering 35x45x7</text>
<text x="819" y="383">1</text>
<text x="83" y="394">11</text>
<text x="692" y="394">23</text>
<text x="708" y="394">tuleja mocująca łożysko Koło bierne</text>
<text x="819" y="394">1</text>
<text x="692" y="405">24</text>
<text x="708" y="405">pokrywa wału Biernego</text>
<text x="819" y="405">1</text>
<text x="85" y="409">5</text>
<text x="590" y="410">C</text>
<text x="556" y="418">SKALA 1 : 1</text>
<text x="692" y="419">25</text>
<text x="708" y="419">Śruba M8x12 DIN933</text>
<text x="817" y="419">18</text>
<text x="83" y="422">19</text>
<text x="83" y="436">33</text>
<text x="692" y="434">26</text>
<text x="708" y="434">Nakrętka M8 DIN6923</text>
<text x="817" y="434">18</text>
<text x="83" y="449">12</text>
<text x="692" y="450">27</text>
<text x="708" y="450">Podkładka M8x16 DIN125</text>
<text x="817" y="450">18</text>
<text x="692" y="465">28</text>
<text x="708" y="465">Śruba M8X80 DIN933</text>
<text x="819" y="465">8</text>
<text x="692" y="481">29</text>
<text x="708" y="481">96144A111</text>
<text x="819" y="481">8</text>
<text x="692" y="497">30</text>
<text x="708" y="497">Śruba M8x30 DIN933</text>
<text x="817" y="497">10</text>
<text x="692" y="510">31</text>
<text x="708" y="510">Bagnet EN 748-30-20-B-1</text>
<text x="819" y="510">1</text>
<text x="597" y="513">B</text>
<text x="301" y="521">A-A</text>
<text x="563" y="521">SKALA 1 : 1</text>
<text x="692" y="519">32</text>
<text x="708" y="519">Koło bierne</text>
<text x="819" y="519">1</text>
<text x="692" y="526">33</text>
<text x="708" y="526">Koło czynne</text>
<text x="819" y="526">1</text>
<text x="96" y="529">7</text>
<text x="136" y="529">4</text>
<text x="192" y="529">9</text>
<text x="211" y="529">6</text>
<text x="225" y="529">8</text>
<text x="241" y="529">10</text>
<text x="272" y="529">SKALA 1 : 2</text>
<text x="336" y="529">20</text>
<text x="351" y="529">21</text>
<text x="373" y="529">18</text>
<text x="399" y="529">17</text>
<text x="426" y="529">13</text>
</g>
<text font-size="3.9" x="822" y="573">A1</text>
<g font-size="2">
<text x="652" y="532">CHYBA ŻE OKREŚLONO INACZEJ:</text>
<text x="686" y="532">WYKOŃCZENIE:</text>
<text x="733" y="532">STĘP OSTRE</text>
<text x="764" y="533">NIE SKALUJ RYSUNKU</text>
<text x="804" y="533">POPRAWKA</text>
<text x="652" y="534">WYMIARY SĄ W MILIMETRACH</text>
<text x="652" y="537">WYKOŃCZENIE POWIERZCHNI:</text>
<text x="652" y="539">TOLERANCJE:</text>
<text x="733" y="534">KRAWĘDZIE</text>
<text x="654" y="542">LINIOWA:</text>
<text x="654" y="544">KĄTOWA:</text>
<text x="665" y="549">IMIĘ</text>
<text x="680" y="549">Nazwisko</text>
<text x="694" y="549">DATA</text>
<text x="751" y="549">TYTUŁ:</text>
<text x="652" y="557">SPRAWDZ.</text>
<text x="652" y="553">NARYS.</text>
<text x="665" y="553">Krzysztof</text>
<text x="679" y="553">Madaliński</text>
<text x="694" y="553">10.07.2025</text>
<text x="652" y="561">ZATWIER.</text>
<text x="652" y="566">WYPROD.</text>
<text x="707" y="570">MATERIAŁ:</text>
<text x="750" y="570">NR RYSUNKU</text>
<text x="652" y="570">Z.JAKOŚCI</text>
<text x="707" y="583">WAGA:</text>
<text x="751" y="583">SKALA:1:2</text>
<text x="795" y="583">ARKUSZ 1 Z 1</text>
</g>
</svg>
